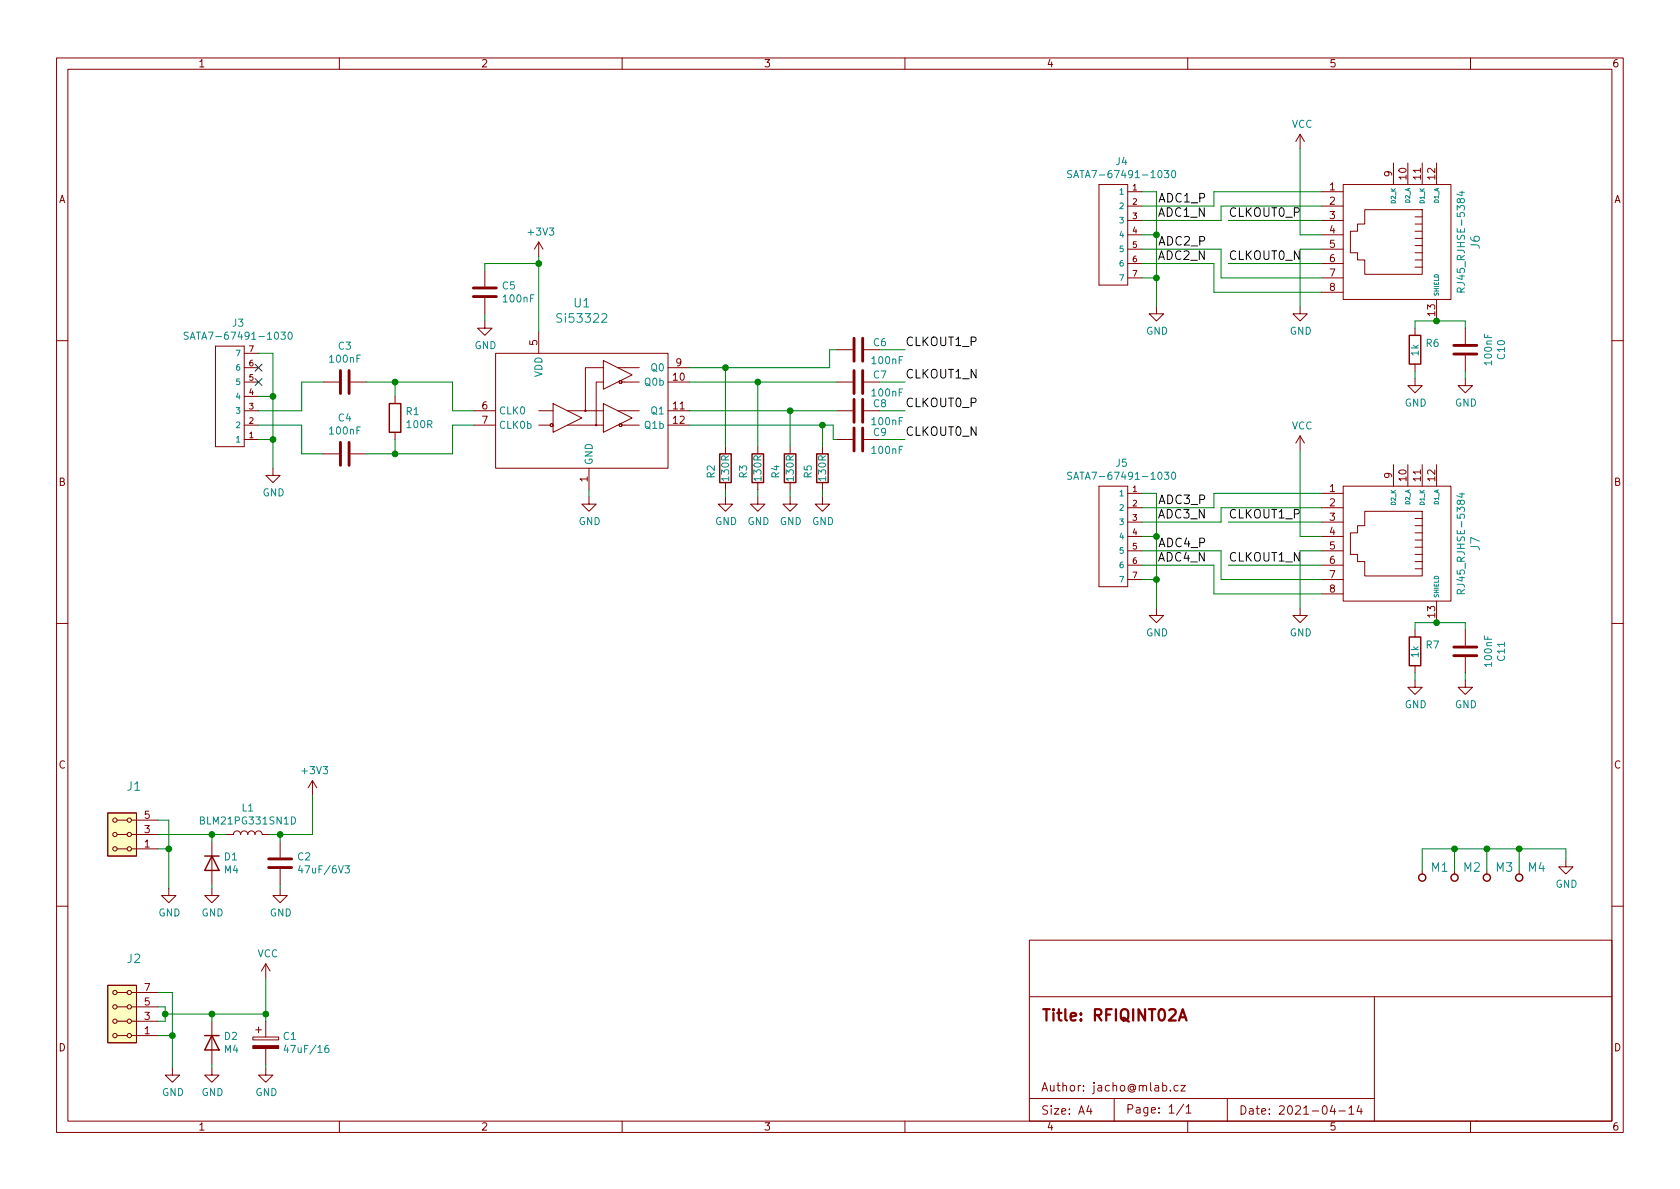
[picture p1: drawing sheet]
<svg xmlns="http://www.w3.org/2000/svg" width="297mm" height="210mm" viewBox="0 0 297 210" stroke-linecap="round" stroke-linejoin="round" font-family="sans-serif">
<g fill="none" stroke="#840000" stroke-width=".18">
<path d="M10 10.2h277v190.1h-277zM12 12.2h273v186.1h-273zM60 10.2v2M110 10.2v2M160 10.2v2M210 10.2v2M260 10.2v2M194.3 32.6h5.1v17.8h-5.1zM199.4 33.9h2.5M199.4 36.4h2.5M199.4 39h2.5M229.9 23.7v2.6"/>
<path d="M229.9 23.7l-.8 1.3M229.9 23.7l.7 1.3M233.7 33.9h3.8M233.7 36.4h3.8M233.7 39h3.8M237.5 32.6h19v20.4h-19zM241.3 37.1h10.2v11.4h-10.2v-2.5h-1.3v-1.3h-1.2v-3.8h1.2v-1.3h1.3zM246.4 28.8v3.8M248.9 28.8v3.8M250.2 38.3h1.3M250.2 39.6h1.3M251.5 28.8v3.8"/>
<path d="M254 28.8v3.8M85.7 56.8v1.2h1.3l-1.3 1.3-1.2-1.3h1.2M85.7 47.9v2.8M85.7 52.7v2.8M95.2 42.8v2.5M95.2 58.7v3.8M95.2 42.8l-.7 1.3M95.2 42.8l.8 1.3M199.4 41.5h2.5M199.4 44.1h2.5M199.4 46.6h2.5M199.4 49.1h2.5"/>
<path d="M204.5 54.2v1.3h1.2l-1.2 1.3-1.3-1.3h1.3M229.9 54.2v1.3h1.2l-1.2 1.3-1.3-1.3h1.3M233.7 41.5h3.8M233.7 44.1h3.8M233.7 46.6h3.8M233.7 49.1h3.8M233.7 51.7h3.8M250.2 40.9h1.3M250.2 42.2h1.3M250.2 43.4h1.3M250.2 44.7h1.3M250.2 46h1.3"/>
<path d="M250.2 47.2h1.3M250.2 58v1.3M254 53v3.8M259.1 58v2.8M10 60.2h2M38.1 61.2h5.1v17.8h-5.1zM43.2 67.6h2.5M43.2 75.2h2.5M43.2 72.6h2.5M43.2 65h2.5M43.2 77.7h2.5M43.2 70.1h2.5"/>
<path d="M43.2 62.5h2.5M57.1 67.6h2.8M62 67.6h2.8M69.8 70.1v1.3M69.8 76.4v1.3M83.8 75.2h3.8M83.8 72.6h3.8M87.6 62.5h30.5v20.3h-30.5zM95.2 75.2h2.1M95.2 72.6h2.6M97.8 71.4l5.1 2.5-5.1 2.5zM100.3 72.6h6.4"/>
<path d="M100.3 75.2h6.4M106.7 67.6h-1.3v7.6M106.7 65h-3.2v7.6M106.7 71.4l5.1 2.5-5.1 2.5zM106.7 63.7l5.1 2.6-5.1 2.5zM109.2 72.6h3.8M109.2 65h3.8M110 67.6h3M110 75.2h3M118.1 67.6h3.8M118.1 75.2h3.8M118.1 72.6h3.8"/>
<path d="M118.1 65h3.8M128.3 79v1.3M134 79v1.3M139.7 79v1.3M145.4 79v1.3M148 67.6h2.7M148 72.6h2.7M148 61.8h2.7M148 77.7h2.7M152.8 67.6h2.8M152.8 72.6h2.8M152.8 61.8h2.8"/>
<path d="M152.8 77.7h2.8M229.9 77.1l-.8 1.3M229.9 77.1v2.5M229.9 77.1l.7 1.3M250.2 66.9v1.3h1.3l-1.3 1.3-1.3-1.3h1.3M250.2 64.4v1.3M259.1 66.9v1.3h1.2l-1.2 1.3-1.3-1.3h1.3M259.1 62.9v2.8M285 60.2h2M48.3 82.8v1.3h1.2l-1.2 1.2-1.3-1.2h1.3M57.1 80.3h2.8M62 80.3h2.8"/>
<path d="M104.1 87.9v1.2h1.3l-1.3 1.3-1.2-1.3h1.2M104.1 82.8v3.8M128.3 87.9v1.2h1.2l-1.2 1.3-1.3-1.3h1.3M128.3 85.3v1.3M134 87.9v1.2h1.3l-1.3 1.3-1.3-1.3h1.3M134 85.3v1.3M139.7 87.9v1.2h1.3l-1.3 1.3-1.3-1.3h1.3M139.7 85.3v1.3M145.4 87.9v1.2h1.3l-1.3 1.3-1.3-1.3h1.3M145.4 85.3v1.3M194.3 86h5.1v17.8h-5.1zM199.4 87.2h2.5"/>
<path d="M199.4 89.8h2.5M199.4 92.3h2.5M199.4 94.9h2.5M199.4 97.4h2.5M199.4 99.9h2.5M233.7 87.2h3.8M233.7 89.8h3.8M233.7 92.3h3.8M233.7 94.9h3.8M233.7 97.4h3.8M233.7 99.9h3.8M237.5 86h19v20.3h-19z"/>
<path d="M241.3 90.4h10.2v11.4h-10.2v-2.5h-1.3v-1.3h-1.2v-3.8h1.2v-1.2h1.3zM246.4 82.2v3.8M248.9 82.2v3.8M250.2 91.7h1.3M250.2 93h1.3M250.2 94.2h1.3M250.2 95.5h1.3M250.2 96.8h1.3M250.2 98h1.3M250.2 99.3h1.3M251.5 82.2v3.8M254 82.2v3.8"/>
<path d="M10 110.2h2M199.4 102.5h2.5M204.5 107.6v1.2h1.2l-1.2 1.3-1.3-1.3h1.3M229.9 107.6v1.2h1.2l-1.2 1.3-1.3-1.3h1.3M233.7 102.5h3.8M233.7 105h3.8M250.2 100.6h1.3M250.2 111.4v1.2M250.2 117.7v1.3M254 106.3v3.8M259.1 111.4v2.8M259.1 116.2v2.8"/>
<path d="M285 110.2h2M55.2 138l-.7 1.3M55.2 138v2.6M55.2 138l.8 1.3M250.2 120.3v1.2h1.3l-1.3 1.3-1.3-1.3h1.3M259.1 120.3v1.2h1.2l-1.2 1.3-1.3-1.3h1.3M19 143.8h5.1v7.6h-5.1zM20.7 147.6h1.8M20.7 145h1.8M20.7 150.1h1.8M23.2 147.6h4.7M23.2 145h4.7"/>
<path d="M23.2 150.1h4.7M29.8 157.1v1.3h1.3l-1.3 1.2-1.2-1.2h1.2M37.5 157.1v1.3h1.2l-1.2 1.2-1.3-1.2h1.3M37.5 148.8v7.7M40 147.6h1.3a.64 .64 0 0 1 .6-.7 .64 .64 0 0 1 .6 .7 .64 .64 0 0 1 .7-.7 .64 .64 0 0 1 .6 .7 .64 .64 0 0 1 .6-.7 .64 .64 0 0 1 .7 .7 .64 .64 0 0 1 .6-.7 .64 .64 0 0 1 .7 .7h1.2M49.5 157.1v1.3h1.3l-1.3 1.2-1.2-1.2h1.2M49.5 148.8v2.8M49.5 153.7v2.8M251.5 153.9v.7M257.2 153.9v.7M262.9 153.9v.7M268.6 153.9v.7"/>
<path d="M276.9 152v1.3h1.2l-1.2 1.3-1.3-1.3h1.3M10 160.2h2M19 174.2h5.1v10.2h-5.1zM20.7 175.5h1.8M20.7 178h1.8M23.2 175.5h4.7M23.2 178h4.7M47 170.4l-.8 1.3M47 170.4v2.6M47 170.4l.8 1.3M182 166.3h103v32h-103zM182 176.3h103"/>
<path d="M243 176.3v22M285 160.2h2M20.7 180.6h1.8M20.7 183.1h1.8M23.2 180.6h4.7M23.2 183.1h4.7M30.5 188.8v1.3h1.2l-1.2 1.3-1.3-1.3h1.3M37.5 188.8v1.3h1.2l-1.2 1.3-1.3-1.3h1.3M37.5 180.6v7.6M44.7 183.4h4.6v.5h-4.6zM45.2 182.1h1M45.7 181.6v1"/>
<path d="M47 188.8v1.3h1.3l-1.3 1.3-1.3-1.3h1.3M47 180.6v2.8M47 185.4v2.8M60 198.3v2M110 198.3v2M160 198.3v2M182 194.3h61M192.5 195.5l-.4 1h1M192.9 196v1M197 194.3v4M206.9 192.8v.1M208.3 192l-.4-.1-.3 .3v.4l.1 .3h.6"/>
<path d="M208.8 191.9h.8l-.8 1h.8M209.3 195.3l-1.3 1.9M209.7 195.8l.4-.5v1.5M209.7 196.8h.9M210 198.3v2M217 194.3v4M235.6 195.5l-.4 1h.9M235.9 196v1M236.7 196.5h1.2M238.5 196l.4-.5v1.5M238.5 197h.9M240.3 195.5l-.4 1h1"/>
<path d="M240.6 196v1M260 198.3v2M261 198.3h.1"/>
<circle cx="97.5" cy="75.2" r=".25"/>
<circle cx="103.5" cy="72.6" r=".13"/>
<circle cx="105.4" cy="75.2" r=".13"/>
<circle cx="109.7" cy="67.6" r=".25"/>
<circle cx="109.7" cy="75.2" r=".25"/>
<circle cx="20.3" cy="147.6" r=".38"/>
<circle cx="20.3" cy="145" r=".38"/>
<circle cx="20.3" cy="150.1" r=".38"/>
<circle cx="22.9" cy="147.6" r=".38"/>
<circle cx="22.9" cy="145" r=".38"/>
<circle cx="22.9" cy="150.1" r=".38"/>
<circle cx="20.3" cy="175.5" r=".38"/>
<circle cx="20.3" cy="178" r=".38"/>
<circle cx="22.9" cy="175.5" r=".38"/>
<circle cx="22.9" cy="178" r=".38"/>
<circle cx="20.3" cy="183.1" r=".38"/>
<circle cx="20.3" cy="180.6" r=".38"/>
<circle cx="22.9" cy="183.1" r=".38"/>
<circle cx="22.9" cy="180.6" r=".38"/>
</g>
<path d="M208.6 179.9h1M208.5 180.5l.6-2 .7 2" fill="none" stroke="#840000" stroke-width=".4"/>
<g fill="none" stroke="#840000" stroke-width=".51">
<path d="M83.7 52.4h4.1M83.7 50.9h4.1M151 59.8v4.1M152.5 59.8v4.1M60.2 65.5v4.1M60.2 78.2v4.1M61.7 65.5v4.1M61.7 78.2v4.1M151 65.5v4.1M151 70.6v4.1M151 75.7v4.1M152.5 65.5v4.1"/>
<path d="M152.5 70.6v4.1M152.5 75.7v4.1M257 62.6h4.1M257 61.1h4.1M257 115.9h4.1M257 114.4h4.1M47.5 153.4h4.1M47.5 151.9h4.1"/>
</g>
<g fill="#ffffc2" stroke="#ffffc2" stroke-width=".18">
<path d="M19 174.2h5.1v10.2h-5.1z"/>
<path d="M19 143.8h5.1v7.6h-5.1z"/>
<circle cx="97.5" cy="75.2" r=".25"/>
<circle cx="109.7" cy="75.2" r=".25"/>
<circle cx="109.7" cy="67.6" r=".25"/>
</g>
<g fill="none" stroke="#840000" stroke-width=".25">
<path d="M249.2 59.3h2v5.1h-2zM68.8 71.4h2.1v5h-2.1zM127.3 80.3h2v5h-2zM133 80.3h2v5h-2zM138.7 80.3h2v5h-2zM144.4 80.3h2v5h-2zM249.2 112.6h2v5.1h-2zM36.2 151.4h2.5M37.5 151.4l1.2 2.5h-2.5zM36.2 183.1h2.5M37.5 183.1l1.2 2.6h-2.5z"/>
<circle cx="251.5" cy="155.2" r=".63"/>
<circle cx="257.2" cy="155.2" r=".63"/>
<circle cx="262.9" cy="155.2" r=".63"/>
<circle cx="268.6" cy="155.2" r=".63"/>
</g>
<g fill="none" stroke="#008484" stroke-width=".18">
<path d="M189.5 30.2h-.5l-.2 .2 .1 .3 .5 .2v.4l-.2 .1h-.4M189.8 31.4l.5-1.2 .4 1.2M205.9 30.2h.8l-.5 .4 .4 .2v.5l-.2 .1-.5-.1M207.3 30.3l.1-.1a.68 .68 0 0 1 .5 .6 .68 .68 0 0 1-.5 .6l-.1-.1-.2-.4zM258.1 34h.8M258.5 33.8v.8l-.9-.3M33.3 58.8l-.5-.1-.3 .3 .2 .3 .5 .2v.4l-.2 .1-.5-.1M33.6 60l.5-1.3 .4 1.3M49.7 58.7h.7l-.4 .5 .4 .1v.6l-.2 .1-.5-.1M51.1 58.8l.1-.1a.68 .68 0 0 1 .5 .7 .68 .68 0 0 1-.5 .6l-.1-.1-.2-.4zM258.3 51.6v-.6l-.2-.1-.3 .1-.2 .2v.4h1.3M258.9 50.9l-.6 .4"/>
<path d="M189.5 83.6l-.5-.1-.2 .2 .1 .3 .5 .3v.3l-.2 .2-.4-.1M189.8 84.8l.5-1.3 .4 1.3M205.9 83.5h.8l-.5 .5 .4 .1v.5l-.2 .2-.5-.2M207.3 83.6l.1-.1a.68 .68 0 0 1 .5 .6 .68 .68 0 0 1-.5 .7l-.1-.2-.2-.3zM258.1 87.3h.8M258.5 87.2v.8l-.9-.3M258.3 105v-.6l-.2-.2-.3 .1-.2 .2v.5h1.3M258.9 104.2l-.6 .5M51.5 144.5a.64 .64 0 0 1 .8 .6 .64 .64 0 0 1-.8 .6zM53.1 153l-.3 .9h.8M61 153.1h.8l-.4 .5 .3 .1v.6l-.2 .1-.5-.1M50.5 184.8l-.3 .9h.8"/>
<path d="M58 184.9h-.3a.86 .86 0 0 0 0 1.2l.4-.1 .1-.4-.3-.3h-.2l-.3 .3"/>
</g>
<path d="M44.7 184.9h4.6v.5h-4.6z" fill="#840000" stroke="#840000" stroke-width=".18"/>
<g fill="none" stroke="#008400" stroke-width=".18">
<path d="M201.9 33.9h2.6v20.3M217.2 39h16.5M229.9 26.3v15.2h3.8M233.7 33.9h-19.1v2.5h-12.7M233.7 36.4h-17.8v2.6h-14M85.7 55.5v1.3M95.2 46.6h-9.5v1.3M95.2 45.3v13.4M201.9 46.6h12.7v5.1h19.1M201.9 44.1h14v5h17.8M201.9 49.1h2.6M201.9 41.5h2.6"/>
<path d="M217.2 46.6h16.5M233.7 44.1h-3.8v10.1M250.2 58v-1.2h8.9v1.2M45.7 75.2h7.6v5.1h3.8M45.7 77.7h2.6M45.7 62.5h2.6v20.3M45.7 70.1h2.6M57.1 67.6h-3.8v5h-7.6M64.8 67.6h15.2v5h3.8M69.8 67.6v2.5M69.8 77.7v2.6M83.8 75.2h-3.8v5.1h-15.2"/>
<path d="M121.9 67.6h26.1M121.9 75.2h25.4v2.5h.7M121.9 72.6h26.1M128.3 65v14M134 67.6v11.4M139.7 72.6v6.4M145.4 75.2v3.8M148 61.8h-1.3v3.2h-24.8M155.6 67.6h4.4M155.6 77.7h4.4M155.6 72.6h4.4M155.6 61.8h4.4"/>
<path d="M229.9 79.6v15.3h3.8M250.2 65.7v1.2M259.1 65.7v1.2M104.1 86.6v1.3M128.3 86.6v1.3M134 86.6v1.3M139.7 86.6v1.3M145.4 86.6v1.3M201.9 97.4h14v5.1h17.8M201.9 87.2h2.6v20.4M201.9 99.9h12.7v5.1h19.1M201.9 94.9h2.6"/>
<path d="M217.2 99.9h16.5M217.2 92.3h16.5M233.7 97.4h-3.8v10.2M233.7 87.2h-19.1v2.6h-12.7M233.7 89.8h-17.8v2.5h-14M201.9 102.5h2.6M250.2 111.4v-1.3h8.9v1.3M250.2 119v1.3M259.1 119v1.3M27.9 147.6h12.1M27.9 150.1h1.9M27.9 145h1.9v12.1"/>
<path d="M37.5 147.6v1.2M37.5 156.5v.6M49.5 147.6v1.2M49.5 156.5v.6M55.2 140.6v7h-7.6M257.2 150.1v3.8M262.9 150.1v3.8M268.6 150.1v3.8M276.9 152v-1.9h-25.4v3.8M27.9 178h1.3v2.6h-1.3M27.9 175.5h2.6v13.3M29.2 179.3h17.8"/>
<path d="M37.5 179.3v1.3M47 173v7.6M27.9 183.1h2.6M37.5 188.2v.6M47 188.2v.6"/>
</g>
<path d="M45.1 66.9l1.2 1.3M45.1 64.4l1.2 1.2M46.3 66.9l-1.2 1.3M46.3 64.4l-1.2 1.2" fill="none" stroke="#000084" stroke-width=".18"/>
<g fill="#008400" stroke="#008400" stroke-width=".18">
<circle cx="139.7" cy="72.6" r=".51"/>
<circle cx="145.4" cy="75.2" r=".51"/>
<circle cx="128.3" cy="65" r=".51"/>
<circle cx="134" cy="67.6" r=".51"/>
<circle cx="30.5" cy="183.1" r=".51"/>
<circle cx="37.5" cy="179.3" r=".51"/>
<circle cx="29.8" cy="150.1" r=".51"/>
<circle cx="37.5" cy="147.6" r=".51"/>
<circle cx="49.5" cy="147.6" r=".51"/>
<circle cx="69.9" cy="67.6" r=".51"/>
<circle cx="69.9" cy="80.3" r=".51"/>
<circle cx="48.3" cy="77.7" r=".51"/>
<circle cx="95.3" cy="46.6" r=".51"/>
<circle cx="48.3" cy="70.1" r=".51"/>
<circle cx="204.5" cy="102.5" r=".51"/>
<circle cx="254" cy="56.8" r=".51"/>
<circle cx="204.5" cy="94.9" r=".51"/>
<circle cx="262.9" cy="150.1" r=".51"/>
<circle cx="268.6" cy="150.1" r=".51"/>
<circle cx="257.2" cy="150.1" r=".51"/>
<circle cx="254" cy="110.1" r=".51"/>
<circle cx="204.5" cy="49.1" r=".51"/>
<circle cx="204.5" cy="41.5" r=".51"/>
<circle cx="29.2" cy="179.3" r=".51"/>
<circle cx="47" cy="179.3" r=".51"/>
</g>
<text font-size="2.8" fill="#840000" x="184" y="180.6">Title: RFIQINT02A</text>
<g font-size="2.1">
<text x="205" y="35.8">ADC1_P</text>
<text x="204.9" y="38.3">ADC1_N</text>
<text x="217.2" y="38.3">CLKOUT0_P</text>
<text x="204.9" y="46">ADC2_N</text>
<text x="205" y="43.4">ADC2_P</text>
<text x="217.2" y="46">CLKOUT0_N</text>
<text x="160" y="61.2">CLKOUT1_P</text>
<text x="160" y="72">CLKOUT0_P</text>
<text x="160" y="66.9">CLKOUT1_N</text>
<text x="160" y="77.1">CLKOUT0_N</text>
<text x="205" y="89.1">ADC3_P</text>
<text x="204.9" y="91.7">ADC3_N</text>
<text x="217.2" y="91.7">CLKOUT1_P</text>
<text x="204.9" y="99.3">ADC4_N</text>
<text x="205" y="96.8">ADC4_P</text>
<text x="217.2" y="99.3">CLKOUT1_N</text>
</g>
<g font-size="2.1" fill="#008484">
<text x="261.6" y="44" transform="rotate(-90 261.6 44)">J6</text>
<text x="98.9" y="57.1">Si53322</text>
<text x="101.5" y="54.4">U1</text>
<text x="261.6" y="97.3" transform="rotate(-90 261.6 97.3)">J7</text>
<text x="22.5" y="139.8">J1</text>
<text x="253.1" y="154.2">M1</text>
<text x="258.8" y="154.2">M2</text>
<text x="264.5" y="154.2">M3</text>
<text x="270.2" y="154.2">M4</text>
<text x="22.5" y="170.3">J2</text>
</g>
<g font-size="2.1" fill="#840000">
<text x="184" y="193">Author: jacho@mlab.cz</text>
<text x="184" y="197.1">Size: A4</text>
<text x="199" y="196.9">Page: 1/1</text>
<text x="219" y="197.1">Date: 2021-04-14</text>
</g>
<g font-size="1.8" fill="#840000">
<text x="35" y="11.9">1</text>
<text x="85" y="11.9">2</text>
<text x="135" y="11.9">3</text>
<text x="185" y="11.9">4</text>
<text x="235" y="11.9">5</text>
<text x="285" y="11.9">6</text>
<text x="10.3" y="35.9">A</text>
<text x="235.1" y="33.6">1</text>
<text x="246.1" y="31.2" transform="rotate(-90 246.1 31.2)">9</text>
<text x="248.7" y="31.7" transform="rotate(-90 248.7 31.7)">10</text>
<text x="251.2" y="31.7" transform="rotate(-90 251.2 31.7)">11</text>
<text x="253.7" y="31.7" transform="rotate(-90 253.7 31.7)">12</text>
<text x="285.3" y="35.9">A</text>
<text x="235.1" y="36.2">2</text>
<text x="235.1" y="38.7">3</text>
<text x="235.1" y="41.3">4</text>
<text x="235.1" y="43.8">5</text>
<text x="235.1" y="46.3">6</text>
<text x="235.1" y="48.9">7</text>
<text x="235.1" y="51.4">8</text>
<text x="253.7" y="55.8" transform="rotate(-90 253.7 55.8)">13</text>
<text x="95" y="61.1" transform="rotate(-90 95 61.1)">5</text>
<text x="119.5" y="64.8">9</text>
<text x="119" y="67.3">10</text>
<text x="85.2" y="72.4">6</text>
<text x="85.2" y="74.9">7</text>
<text x="119" y="72.4">11</text>
<text x="119" y="74.9">12</text>
<text x="10.3" y="85.9">B</text>
<text x="103.9" y="85.2" transform="rotate(-90 103.9 85.2)">1</text>
<text x="235.1" y="87">1</text>
<text x="235.1" y="89.5">2</text>
<text x="246.1" y="84.6" transform="rotate(-90 246.1 84.6)">9</text>
<text x="248.7" y="85.1" transform="rotate(-90 248.7 85.1)">10</text>
<text x="251.2" y="85.1" transform="rotate(-90 251.2 85.1)">11</text>
<text x="253.7" y="85.1" transform="rotate(-90 253.7 85.1)">12</text>
<text x="285.3" y="85.9">B</text>
<text x="235.1" y="92.1">3</text>
<text x="235.1" y="94.6">4</text>
<text x="235.1" y="97.1">5</text>
<text x="235.1" y="99.7">6</text>
<text x="235.1" y="102.2">7</text>
<text x="235.1" y="104.8">8</text>
<text x="253.7" y="109.2" transform="rotate(-90 253.7 109.2)">13</text>
<text x="10.3" y="135.9">C</text>
<text x="285.3" y="135.9">C</text>
<text x="25.5" y="149.9">1</text>
<text x="25.5" y="147.3">3</text>
<text x="25.5" y="144.8">5</text>
<text x="25.5" y="177.8">5</text>
<text x="25.5" y="175.3">7</text>
<text x="10.3" y="185.9">D</text>
<text x="25.5" y="182.9">1</text>
<text x="25.5" y="180.3">3</text>
<text x="285.3" y="185.9">D</text>
<text x="35" y="199.9">1</text>
<text x="85" y="199.9">2</text>
<text x="135" y="199.9">3</text>
<text x="185" y="199.9">4</text>
<text x="235" y="199.9">5</text>
<text x="285" y="199.9">6</text>
</g>
<g font-size="1.8" fill="#008484">
<text x="228.4" y="22.6">VCC</text>
<text x="197.3" y="29.2">J4</text>
<text x="190.4" y="31.5">SATA7-67491-1030</text>
<text x="93.5" y="41.6">+3V3</text>
<text x="88.8" y="51.2">C5</text>
<text x="89.1" y="53.5">100nF</text>
<text x="259" y="50.8" transform="rotate(-90 259 50.8)">RJ45_RJHSE-5384</text>
<text x="41.1" y="57.8">J3</text>
<text x="202.6" y="59.2">GND</text>
<text x="228" y="59.2">GND</text>
<text x="34.2" y="60.1">SATA7-67491-1030</text>
<text x="58.4" y="64.1">100nF</text>
<text x="59.8" y="61.8">C3</text>
<text x="83.9" y="61.7">GND</text>
<text x="115.2" y="65.7">Q0</text>
<text x="154.3" y="64.4">100nF</text>
<text x="154.4" y="61.2">C6</text>
<text x="250.8" y="62.9" transform="rotate(-90 250.8 62.9)">1k</text>
<text x="252.2" y="61.3">R6</text>
<text x="263.8" y="64.4" transform="rotate(-90 263.8 64.4)">100nF</text>
<text x="266.1" y="63.5" transform="rotate(-90 266.1 63.5)">C10</text>
<text x="95.9" y="66.7" transform="rotate(-90 95.9 66.7)">VDD</text>
<text x="114.2" y="68.2">Q0b</text>
<text x="154.3" y="70.1">100nF</text>
<text x="154.4" y="66.9">C7</text>
<text x="248.3" y="71.9">GND</text>
<text x="257.2" y="71.9">GND</text>
<text x="58.4" y="76.8">100nF</text>
<text x="59.8" y="74.5">C4</text>
<text x="71.8" y="73.4">R1</text>
<text x="72" y="75.7">100R</text>
<text x="88.1" y="73.3">CLK0</text>
<text x="88.1" y="75.8">CLK0b</text>
<text x="114.2" y="75.8">Q1b</text>
<text x="115.2" y="73.3">Q1</text>
<text x="154.3" y="75.2">100nF</text>
<text x="154.4" y="72">C8</text>
<text x="154.4" y="77.1">C9</text>
<text x="228.4" y="75.9">VCC</text>
<text x="104.8" y="82.3" transform="rotate(-90 104.8 82.3)">GND</text>
<text x="154.3" y="80.3">100nF</text>
<text x="197.3" y="82.5">J5</text>
<text x="46.4" y="87.8">GND</text>
<text x="126.4" y="84.5" transform="rotate(-90 126.4 84.5)">R2</text>
<text x="128.9" y="84.9" transform="rotate(-90 128.9 84.9)">130R</text>
<text x="132.1" y="84.5" transform="rotate(-90 132.1 84.5)">R3</text>
<text x="134.6" y="84.9" transform="rotate(-90 134.6 84.9)">130R</text>
<text x="137.8" y="84.5" transform="rotate(-90 137.8 84.5)">R4</text>
<text x="140.3" y="84.9" transform="rotate(-90 140.3 84.9)">130R</text>
<text x="143.5" y="84.5" transform="rotate(-90 143.5 84.5)">R5</text>
<text x="146" y="84.9" transform="rotate(-90 146 84.9)">130R</text>
<text x="190.4" y="84.8">SATA7-67491-1030</text>
<text x="102.3" y="92.8">GND</text>
<text x="126.4" y="92.8">GND</text>
<text x="132.1" y="92.8">GND</text>
<text x="137.8" y="92.8">GND</text>
<text x="143.6" y="92.8">GND</text>
<text x="259" y="104.1" transform="rotate(-90 259 104.1)">RJ45_RJHSE-5384</text>
<text x="202.6" y="112.5">GND</text>
<text x="228" y="112.5">GND</text>
<text x="250.8" y="116.2" transform="rotate(-90 250.8 116.2)">1k</text>
<text x="252.2" y="114.7">R7</text>
<text x="263.8" y="117.7" transform="rotate(-90 263.8 117.7)">100nF</text>
<text x="266.1" y="116.8" transform="rotate(-90 266.1 116.8)">C11</text>
<text x="248.3" y="125.2">GND</text>
<text x="257.2" y="125.2">GND</text>
<text x="53.5" y="136.9">+3V3</text>
<text x="42.8" y="143.5">L1</text>
<text x="35.8" y="145.8">BLM21PG331SN1D</text>
<text x="39.7" y="154.4">M4</text>
<text x="39.7" y="152.1">D1</text>
<text x="52.6" y="152.1">C2</text>
<text x="53.4" y="154.4">47uF/6V3</text>
<text x="275" y="157">GND</text>
<text x="28" y="162.1">GND</text>
<text x="35.6" y="162.1">GND</text>
<text x="47.7" y="162.1">GND</text>
<text x="45.5" y="169.3">VCC</text>
<text x="39.7" y="183.9">D2</text>
<text x="50.1" y="183.9">C1</text>
<text x="39.7" y="186.2">M4</text>
<text x="50.9" y="186.2">47uF/16</text>
<text x="28.6" y="193.8">GND</text>
<text x="35.6" y="193.8">GND</text>
<text x="45.1" y="193.8">GND</text>
</g>
<g font-size="1.4" fill="#008484">
<text x="198.1" y="34.4">1</text>
<text x="198.1" y="37">2</text>
<text x="198.1" y="39.5">3</text>
<text x="198.1" y="42">4</text>
<text x="198.1" y="44.6">5</text>
<text x="198.1" y="47.1">6</text>
<text x="198.1" y="49.7">7</text>
<text x="41.9" y="65.5">6</text>
<text x="41.9" y="63">7</text>
<text x="41.9" y="70.6">4</text>
<text x="41.9" y="68.1">5</text>
<text x="41.9" y="75.7">2</text>
<text x="41.9" y="73.1">3</text>
<text x="41.9" y="78.2">1</text>
<text x="198.1" y="87.8">1</text>
<text x="198.1" y="90.3">2</text>
<text x="198.1" y="92.8">3</text>
<text x="198.1" y="95.4">4</text>
<text x="198.1" y="97.9">5</text>
<text x="198.1" y="100.5">6</text>
<text x="198.1" y="103">7</text>
</g>
<g font-size="1.4" fill="#840000">
<text x="200.3" y="33.6">1</text>
<text x="200.3" y="36.2">2</text>
<text x="200.3" y="38.7">3</text>
<text x="200.3" y="41.3">4</text>
<text x="200.3" y="43.8">5</text>
<text x="200.3" y="46.3">6</text>
<text x="200.3" y="48.9">7</text>
<text x="44.1" y="64.8">6</text>
<text x="44.1" y="62.2">7</text>
<text x="44.1" y="69.8">4</text>
<text x="44.1" y="67.3">5</text>
<text x="44.1" y="77.5">1</text>
<text x="44.1" y="74.9">2</text>
<text x="44.1" y="72.4">3</text>
<text x="200.3" y="87">1</text>
<text x="200.3" y="89.5">2</text>
<text x="200.3" y="92.1">3</text>
<text x="200.3" y="94.6">4</text>
<text x="200.3" y="97.1">5</text>
<text x="200.3" y="99.7">6</text>
<text x="200.3" y="102.2">7</text>
</g>
<g font-size="1.1" fill="#008484">
<text x="246.8" y="35.9" transform="rotate(-90 246.8 35.9)">D2_K</text>
<text x="249.3" y="35.9" transform="rotate(-90 249.3 35.9)">D2_A</text>
<text x="251.8" y="35.9" transform="rotate(-90 251.8 35.9)">D1_K</text>
<text x="254.4" y="35.9" transform="rotate(-90 254.4 35.9)">D1_A</text>
<text x="254.4" y="52.4" transform="rotate(-90 254.4 52.4)">SHIELD</text>
<text x="246.8" y="89.2" transform="rotate(-90 246.8 89.2)">D2_K</text>
<text x="249.3" y="89.2" transform="rotate(-90 249.3 89.2)">D2_A</text>
<text x="251.8" y="89.2" transform="rotate(-90 251.8 89.2)">D1_K</text>
<text x="254.4" y="89.2" transform="rotate(-90 254.4 89.2)">D1_A</text>
<text x="254.4" y="105.8" transform="rotate(-90 254.4 105.8)">SHIELD</text>
</g>
</svg>
